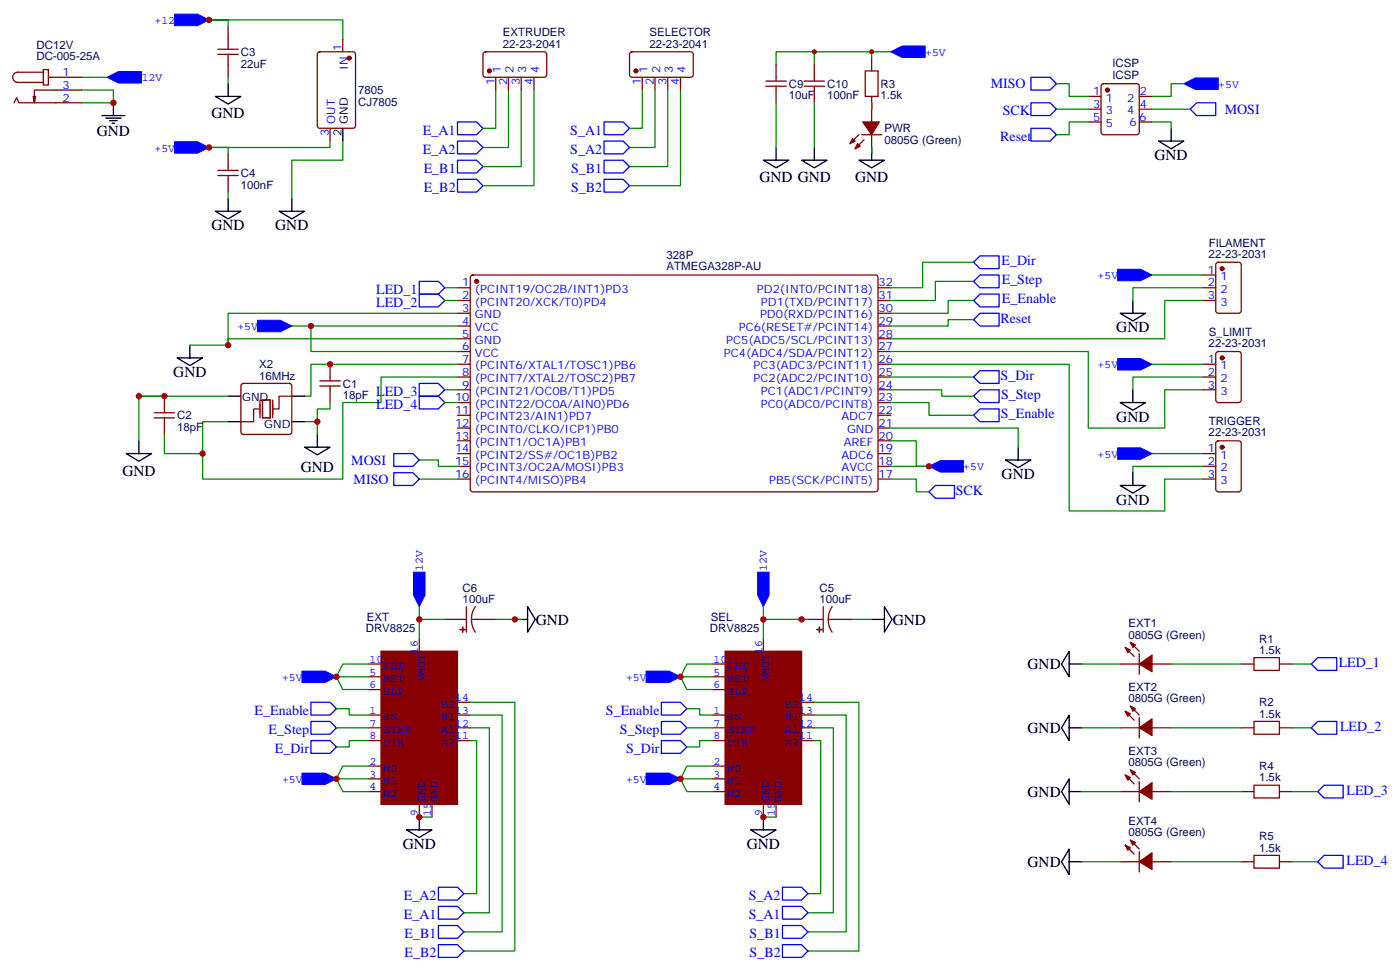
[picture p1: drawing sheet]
<svg xmlns="http://www.w3.org/2000/svg" width="388mm" height="269mm" viewBox="0 0 388 269" stroke-linecap="round" stroke-linejoin="round" font-family="sans-serif">
<g fill="none" stroke="#000" stroke-width=".35">
<path d="M28.2 32h6.4M29.3 32.7h4.2M30.3 33.4h2.2M31 34.1h.7M31.4 28.4v3.6M59.6 26.7h7.1l-3.6 2.1zM63.1 23.1v3.6M94.9 35.5v3.5M320.7 39h7l-3.5 2.1zM324.2 35.5v3.5M59.6 58.4h7.1l-3.6 2.1zM63.1 54.9v3.5"/>
<path d="M77.3 58.4h7l-3.5 2.1zM80.8 54.9v3.5M211.3 44.3h7.1l-3.6 2.1zM214.8 40.8v3.5M221.9 44.3h7.1l-3.6 2.1zM225.4 40.8v3.5M237.8 44.3h7l-3.5 2.1zM241.3 40.8v3.5M49 99h7.1l-3.5 2.1zM52.6 95.5v3.5M310.1 86.6h7l-3.5 2.2zM313.6 83.1v3.5"/>
<path d="M63.1 116.6h3.6M63.1 109.6h3.6M80.8 116.6h3.5M80.8 109.6h3.5M310.1 111.3h7l-3.5 2.2zM313.6 107.8v3.5M34.9 125.4h7.1l-3.5 2.2zM38.5 121.9v3.5M84.3 123.7h7.1l-3.6 2.1zM87.8 120.2v3.5M278.3 127.2h7.1l-3.5 2.1zM281.9 123.7v3.5"/>
<path d="M310.1 134.3h7l-3.5 2.1zM313.6 130.7v3.6M142.5 171.3h3.5M146 167.8l2.2 3.5-2.2 3.5zM241.3 171.3h3.5M244.8 167.8l2.1 3.5-2.1 3.5zM296 180.1v7.1l-2.1-3.5zM296 197.8v7l-2.1-3.5zM296 183.7h3.5M296 215.4v7.1l-2.1-3.6zM296 201.3h3.5M296 218.9h3.5"/>
<path d="M112.5 229.5h7.1l-3.5 2.1zM116.1 226v3.5M207.8 229.5h7l-3.5 2.1zM211.3 226v3.5M296 234.8v7.1l-2.1-3.6zM296 238.3h3.5"/>
</g>
<g fill="none" stroke="#008700" stroke-width=".35">
<path d="M63.1 7.3v-1.8h-5.2h37v5.3M225.4 14.3v3.6M241.3 14.3v1.8M246.6 14.3h-31.8v3.6M22.6 24.9h8.8v3.5h-8.8M22.6 21.4h7M63.1 21.4v1.7M91.4 39v1.8h-33.5h5.2v1.7M94.9 39v5.3h-14.1v10.6M137.2 24.9v10.6h-3.5M140.8 24.9v15.9h-7.1M144.3 24.9v21.2h-10.6"/>
<path d="M147.8 24.9v26.5h-14.1M177.8 24.9v10.6h-3.5M181.3 24.9v15.9h-7M184.9 24.9v21.2h-10.6M188.4 24.9v26.5h-14.1M214.8 28.4v12.4M225.4 28.4v12.4M241.3 28.4v1.8M292.5 23.1h3.5v3.6h5.3M292.5 30.2h8.8M301.3 33.7h-5.3v3.6h-3.5M318.9 33.7h5.3v1.8"/>
<path d="M318.9 30.2h10.6M327.7 23.1h-3.5v3.6h-5.3M63.1 53.1v1.8M241.3 40.8v1.7M123.1 79.6h3.5M269.5 72.5h-14.1v7.1h-8.8M269.5 77.8h-10.6v5.3h-12.3M318.9 76.1h14.1M333 79.6h-19.4v3.5M80.8 90.2h45.8M86.1 90.2v7h40.5M123.1 83.1h3.5"/>
<path d="M126.6 86.6h-63.5v8.9h-10.5M126.6 93.7h-63.5v1.8M246.6 97.2h54.7v21.2h21.1v-10.6h10.6M269.5 83.1h-7v3.5h-15.9M269.5 88.4h-7v1.8h-15.9M333 83.1h-10.6v10.6h-75.8M38.5 109.6h24.6M45.5 109.6h-7v12.3M84.3 116.6h3.5v3.6M91.4 111.3v1.8h-3.6v3.5M123.1 107.8h3.5M123.1 111.3h3.5"/>
<path d="M126.6 100.8h-40.5v8.8h-1.8M126.6 104.3h-21.1v7h-10.6v21.2h-38.8v-15.9h7M246.6 118.4h35.3v5.3M246.6 111.3h10.6v3.6h12.3M246.6 107.8h14.1v1.8h8.8M246.6 100.8h49.4v40.5h26.4v-8.8h10.6M246.6 104.3h22.9M318.9 100.8h14.1M333 104.3h-19.4v3.5M45.5 120.2v5.2h10.6M116.1 127.2h5.3v1.8h5.2M116.1 132.5h10.5"/>
<path d="M246.6 121.9h7v7.1h3.6h-10.6M246.6 132.5h7v3.5h3.6M318.9 125.4h14.1M333 129h-19.4v1.7M116.1 167.8v8.8M116.1 171.3h7M137.2 171.3h7.1M211.3 167.8v8.8M211.3 171.3h12.4M236 171.3h5.3M93.1 196h3.6v1.8h5.3M93.1 187.2h8.9"/>
<path d="M102 183.7h-7.1l-1.8 3.5 1.8 3.5h7.1M130.2 194.2h12.3v68.8h-14.1M130.2 197.8h8.8v59.9h-10.6M188.4 187.2h8.8M190.1 196h3.6v1.8h3.5M197.2 183.7h-7.1l-1.7 3.5 1.7 3.5h7.1M225.4 194.2h12.4v68.8h-14.1M225.4 197.8h8.8v59.9h-10.5M299.5 183.7h10.6M324.2 183.7h19.4M357.7 183.7h5.3M93.1 215.4h8.9"/>
<path d="M93.1 201.3h8.9M102 211.9h-7.1l-1.8 3.5 1.8 3.5h7.1M102 204.8h-5.3v1.8h-3.6M130.2 204.8h1.7v42.4h-3.5M130.2 201.3h5.3v51.1h-7.1M188.4 215.4h8.8M190.1 201.3h7.1M197.2 211.9h-7.1l-1.7 3.5 1.7 3.5h7.1M197.2 204.8h-3.5v1.8h-3.6M225.4 204.8h1.8v42.4h-3.5M225.4 201.3h5.3v51.1h-7M299.5 201.3h10.6"/>
<path d="M299.5 218.9h10.6M324.2 201.3h19.4M324.2 218.9h19.4M357.7 201.3h5.3M357.7 218.9h7.1M116.1 226h3.5M211.3 226h3.5M299.5 238.3h10.6M324.2 238.3h19.4M357.7 238.3h7.1"/>
</g>
<g fill="none" stroke="#870000" stroke-width=".35">
<path d="M12 19.3h1.4v4.2h-1.4zM12 20h-7.1a1.41 1.41 0 0 0-1.4 1.4 1.41 1.41 0 0 0 1.4 1.4h7.1M60.3 15h5.7M60.3 13.6h5.7M63.1 7.3v6.3M63.1 15v6.4M88.1 14.5l.4-.2h9.2l.7 .5v20l-.4 .6-9.5 .1-.6-.5-.1-20zM94.9 10.8v3.5M133.9 14.5l.5-.2 16.5 .1 .4 .6v5.9l-.7 .5-16.5-.1-.4-.6v-5.7zM174.5 14.5l.5-.2 16.5 .1 .4 .6-.1 5.9-.6 .5-16.5-.1-.4-.6v-5.7zM214.8 17.9v4.5M225.4 17.9v4.5"/>
<path d="M239.5 19.6h3.6v7.1h-3.6zM241.3 16.1v3.5M3.9 28.4l.7-1.4 .7 1.4h17.3M9.9 26.7l-.4 1.7M13.4 21.4h9.2M22.6 24.9h-13.1v3.5l-.3-1.7M91.4 35.5v3.5M137.2 21.4v3.5M140.8 21.4v3.5M144.3 21.4v3.5M147.8 21.4v3.5M177.8 21.4v3.5"/>
<path d="M181.3 21.4v3.5M184.9 21.4v3.5M188.4 21.4v3.5M212 23.8h5.7M212 22.4h5.7M214.8 23.8v4.6M222.6 23.8h5.6M222.6 22.4h5.6M225.4 23.8v4.6M237.8 37.3l-2.5 2.4M238.5 37.3h5.6M239.2 38.7l-2.5 2.4"/>
<path d="M241.3 26.7v7M241.3 37.3v5.2M301.3 26.7h3.5M301.3 30.2h3.5M301.3 33.7h3.5M305 23.3l.5-.2h9.2l.5 .2 .2 .5v12.7l-.3 .5-.4 .3h-9.2l-.5-.3-.2-.5v-12.7zM315.4 26.7h3.5M315.4 30.2h3.5M315.4 33.7h3.5M60.3 48.5h5.7M60.3 47.1h5.7M63.1 42.5v4.6"/>
<path d="M63.1 48.5v4.6M126.6 79.6h3.6M130.4 76.3l.5-.2h111.7l.5 .7-.1 58.8-.6 .4h-111.8l-.4-.7v-58.5zM243.1 79.6h3.5M333 79.6h3.5M333 76.1h3.5M336.8 72.7l.5-.2h5.6l.7 .5v12.9l-.5 .7h-5.8l-.7-.4-.1-13zM126.6 83.1h3.6M126.6 86.6h3.6M126.6 90.2h3.6M126.6 93.7h3.6M126.6 97.2h3.6"/>
<path d="M243.1 83.1h3.5M243.1 86.6h3.5M243.1 90.2h3.5M243.1 93.7h3.5M243.1 97.2h3.5M333 83.1h3.5M336.8 97.4l.5-.2h5.6l.7 .5v12.9l-.5 .7h-5.8l-.7-.4-.1-13zM42.7 115.6h5.6M42.7 114.2h5.6M45.5 109.6v4.6M45.5 115.6v4.6M66.9 106.3l.5-.3h12.7l.5 .3 .2 .5v12.7l-.2 .4-.5 .3h-12.7l-.5-.3-.2-.4v-12.7z"/>
<path d="M88.5 106.8h5.7M88.5 105.3h5.7M91.4 100.8v4.5M91.4 106.8v4.5M126.6 100.8h3.6M126.6 104.3h3.6M126.6 107.8h3.6M126.6 111.3h3.6M126.6 114.9h3.6M126.6 118.4h3.6M243.1 100.8h3.5M243.1 104.3h3.5"/>
<path d="M243.1 107.8h3.5M243.1 111.3h3.5M243.1 114.9h3.5M243.1 118.4h3.5M333 100.8h3.5M333 104.3h3.5M333 107.8h3.5M126.6 121.9h3.6M126.6 125.4h3.6M126.6 129h3.6M126.6 132.5h3.6M243.1 121.9h3.5"/>
<path d="M243.1 125.4h3.5M243.1 129h3.5M243.1 132.5h3.5M333 125.4h3.5M333 129h3.5M333 132.5h3.5M336.8 122.1l.5-.2h5.6l.7 .5v12.9l-.5 .7h-5.8l-.7-.4-.1-13zM116.1 176.6v3.5M123.1 171.3h6M129.1 167.8v7M130.5 171.3l.3 1.9 .8 1.6M130.5 171.3h6.7"/>
<path d="M131.6 167.8l-.8 1.7-.3 1.8M211.3 176.6v3.5M221.9 171.3h6M227.9 167.8v7M229.3 171.3l.2 1.9 .9 1.6M229.3 171.3h6.7M230.4 167.8l-.9 1.7-.2 1.8M311.5 179.1l2.5 2.4M312.9 177.7l2.5 2.4M102 183.7h3.5M102 197.8h3.5M102 187.2h3.5"/>
<path d="M102 190.7h3.5M126.6 194.2h3.6M126.6 197.8h3.6M197.2 183.7h3.5M197.2 197.8h3.5M197.2 187.2h3.5M197.2 190.7h3.5M221.9 194.2h3.5M221.9 197.8h3.5M310.1 183.7h5.3M311.5 196.7l2.5 2.5M312.9 195.3l2.5 2.5"/>
<path d="M315.4 180.8v5.7M315.4 198.5v5.6M318.9 183.7h5.3M343.6 183.7h3.5M347.1 181.9h7.1v3.5h-7.1zM347.1 199.5h7.1v3.6h-7.1zM354.2 183.7h3.5M102 201.3h3.5M102 204.8h3.5M102 211.9h3.5M102 215.4h3.5M102 218.9h3.5"/>
<path d="M126.6 201.3h3.6M126.6 204.8h3.6M197.2 201.3h3.5M197.2 204.8h3.5M197.2 211.9h3.5M197.2 215.4h3.5M197.2 218.9h3.5M221.9 201.3h3.5M221.9 204.8h3.5M310.1 201.3h5.3M310.1 218.9h5.3M311.5 214.3l2.5 2.5"/>
<path d="M312.9 212.9l2.5 2.5M315.4 216.1v5.7M318.9 201.3h5.3M318.9 218.9h5.3M343.6 201.3h3.5M343.6 218.9h3.5M347.1 217.2h7.1v3.5h-7.1zM354.2 201.3h3.5M354.2 218.9h3.5M116.1 222.5v3.5M119.6 222.5v3.5M211.3 222.5v3.5"/>
<path d="M214.8 222.5v3.5M310.1 238.3h5.3M311.5 233.8l2.5 2.4M312.9 232.3l2.5 2.5M315.4 235.5v5.7M318.9 238.3h5.3M343.6 238.3h3.5M347.1 236.6h7.1v3.5h-7.1zM354.2 238.3h3.5"/>
</g>
<g fill="#00f" stroke="#00f" stroke-width=".28">
<path d="M48.3 39.2h6.4l3.2 1.6-3.2 1.6h-6.4z"/>
<path d="M48.3 3.9h6.4l3.2 1.6-3.2 1.6h-6.4z"/>
<path d="M71.3 88.6h6.3l3.2 1.6-3.2 1.6h-6.3z"/>
<path d="M257.2 129l3.1-1.6h6.4v3.2h-6.4z"/>
<path d="M114.5 158.3h3.2v6.3l-1.6 3.2-1.6-3.2z"/>
<path d="M209.7 158.3h3.2v6.3l-1.6 3.2-1.6-3.2z"/>
<path d="M178.9 213.8h6.3l3.2 1.6-3.2 1.6h-6.3z"/>
<path d="M83.6 213.8h6.4l3.1 1.6-3.1 1.6h-6.4z"/>
<path d="M83.6 185.6h6.4l3.1 1.6-3.1 1.6h-6.4z"/>
<path d="M178.9 185.6h6.3l3.2 1.6-3.2 1.6h-6.3z"/>
<path d="M246.6 14.3l3.2-1.6h6.3v3.2h-6.3z"/>
<path d="M327.7 23.1l3.2-1.5h6.4v3.1h-6.4z"/>
<path d="M29.6 21.4l3.2-1.6h6.4v3.2h-6.4z"/>
<path d="M309.4 74.5h6.3l3.2 1.6-3.2 1.5h-6.3z"/>
<path d="M309.4 99.2h6.3l3.2 1.6-3.2 1.5h-6.3z"/>
<path d="M309.4 123.9h6.3l3.2 1.5-3.2 1.6h-6.3z"/>
</g>
<g fill="#870000" stroke="#870000" stroke-width=".35">
<path d="M105.5 180.1h21.1v42.4h-21.1z"/>
<path d="M200.7 180.1h21.2v42.4h-21.2z"/>
<path d="M226.8 173.4l.1 1.4z"/>
<path d="M226.1 174.1h1.4z"/>
<path d="M128.1 173.4v1.4z"/>
<path d="M127.4 174.1h1.4z"/>
<path d="M237.4 39.7l.7 .7-1.4 .7z"/>
<path d="M236 38.3l.7 .7-1.4 .7z"/>
<path d="M238.8 33.7h4.6l-2.1 3.6z"/>
<path d="M311.5 179.1l1.4 .7-.7 .7z"/>
<path d="M312.9 177.7l1.4 .7-.7 .7z"/>
<path d="M315.4 183.7l3.5-2.5v4.6z"/>
<path d="M311.5 196.7l1.4 .7-.7 .7z"/>
<path d="M312.9 195.3l1.4 .7-.7 .7z"/>
<path d="M315.4 201.3l3.5-2.5v4.6z"/>
<path d="M311.5 214.3l1.4 .8-.7 .7z"/>
<path d="M312.9 212.9l1.4 .7-.7 .7z"/>
<path d="M315.4 218.9l3.5-2.4v4.6z"/>
<path d="M311.5 233.8l1.4 .7-.7 .7z"/>
<path d="M312.9 232.3l1.4 .7-.7 .8z"/>
<path d="M315.4 238.3l3.5-2.4v4.6z"/>
<circle cx="131.9" cy="77.8" r=".53"/>
<circle cx="306.6" cy="24.9" r=".53"/>
<circle cx="135.5" cy="19.6" r=".53"/>
<circle cx="176" cy="19.6" r=".53"/>
<circle cx="338.3" cy="74.3" r=".53"/>
<circle cx="338.3" cy="99" r=".53"/>
<circle cx="338.3" cy="123.7" r=".53"/>
<circle cx="96.7" cy="16.1" r=".53"/>
</g>
<g fill="none" stroke="#00f" stroke-width=".35">
<path d="M126.6 33.7h5.3l1.8 1.8-1.8 1.8h-5.3zM126.6 39h5.3l1.8 1.8-1.8 1.7h-5.3zM167.2 33.7h5.3l1.8 1.8-1.8 1.8h-5.3zM167.2 39h5.3l1.8 1.8-1.8 1.7h-5.3zM285.4 35.5h5.3l1.8 1.8-1.8 1.7h-5.3zM285.4 21.4h5.3l1.8 1.7-1.8 1.8h-5.3zM285.4 28.4h5.3l1.8 1.8-1.8 1.8h-5.3zM329.5 30.2l1.8-1.8h5.2v3.6h-5.2zM126.6 44.3h5.3l1.8 1.8-1.8 1.7h-5.3zM126.6 49.6h5.3l1.8 1.8-1.8 1.7h-5.3zM167.2 44.3h5.3l1.8 1.8-1.8 1.7h-5.3zM167.2 49.6h5.3l1.8 1.8-1.8 1.7h-5.3z"/>
<path d="M116.1 77.8h5.3l1.7 1.8-1.7 1.8h-5.3zM269.5 72.5l1.8-1.7h5.3v3.5h-5.3zM269.5 77.8l1.8-1.7h5.3v3.5h-5.3zM116.1 81.4h5.3l1.7 1.7-1.7 1.8h-5.3zM269.5 83.1l1.8-1.7h5.3v3.5h-5.3zM269.5 88.4l1.8-1.8h5.3v3.6h-5.3zM116.1 109.6h5.3l1.7 1.7-1.7 1.8h-5.3zM116.1 106h5.3l1.7 1.8-1.7 1.8h-5.3zM269.5 104.3l1.8-1.8h5.3v3.5h-5.3zM269.5 109.6l1.8-1.8h5.3v3.5h-5.3zM269.5 114.9l1.8-1.8h5.3v3.5h-5.3zM109 125.4h5.3l1.8 1.8-1.8 1.8h-5.3z"/>
<path d="M109 130.7h5.3l1.8 1.8-1.8 1.8h-5.3zM257.2 136l1.7-1.7h5.3v3.5h-5.3zM86.1 194.2h5.3l1.7 1.8-1.7 1.8h-5.3zM86.1 199.5h5.3l1.7 1.8-1.7 1.8h-5.3zM183.1 194.2h5.3l1.7 1.8-1.7 1.8h-5.3zM183.1 199.5h5.3l1.7 1.8-1.7 1.8h-5.3zM363 183.7l1.8-1.8h5.3v3.5h-5.3zM364.8 199.5h5.3v3.6h-5.3l-1.8-1.8zM86.1 204.8h5.3l1.7 1.8-1.7 1.8h-5.3zM183.1 204.8h5.3l1.7 1.8-1.7 1.8h-5.3zM364.8 218.9l1.7-1.7h5.3v3.5h-5.3zM364.8 238.3l1.7-1.7h5.3v3.5h-5.3z"/>
<path d="M121.4 256h5.2l1.8 1.7-1.8 1.8h-5.2zM121.4 245.4h5.2l1.8 1.8-1.8 1.7h-5.2zM121.4 250.7h5.2l1.8 1.7-1.8 1.8h-5.2zM216.6 256h5.3l1.8 1.7-1.8 1.8h-5.3zM216.6 245.4h5.3l1.8 1.8-1.8 1.7h-5.3zM216.6 250.7h5.3l1.8 1.7-1.8 1.8h-5.3zM121.4 261.3h5.2l1.8 1.7-1.8 1.8h-5.2zM216.6 261.3h5.3l1.8 1.7-1.8 1.8h-5.3z"/>
</g>
<path d="M71.6 113.1h-1.4v3.5h-3.5M72 110.6v5M72.7 110.6h2.1v5h-2.1zM75.5 110.6v5M80.8 109.6h-3.5v3.5h-1.8" fill="none" stroke="#870012" stroke-width=".35"/>
<g fill="#c00">
<circle cx="56.1" cy="125.4" r=".88"/>
<circle cx="142.5" cy="171.3" r=".88"/>
<circle cx="116.1" cy="171.3" r=".88"/>
<circle cx="211.3" cy="171.3" r=".88"/>
<circle cx="221.9" cy="171.3" r=".88"/>
<circle cx="116.1" cy="226" r=".88"/>
<circle cx="63.1" cy="95.5" r=".88"/>
<circle cx="86.1" cy="90.2" r=".88"/>
<circle cx="211.3" cy="226" r=".88"/>
<circle cx="241.3" cy="14.3" r=".71"/>
<circle cx="225.4" cy="14.3" r=".71"/>
<circle cx="257.2" cy="129" r=".88"/>
<circle cx="87.8" cy="116.6" r=".88"/>
<circle cx="31.4" cy="28.4" r=".88"/>
<circle cx="93.1" cy="187.2" r=".88"/>
<circle cx="93.1" cy="215.4" r=".88"/>
<circle cx="188.4" cy="215.4" r=".88"/>
<circle cx="188.4" cy="187.2" r=".88"/>
<circle cx="57.9" cy="40.8" r=".88"/>
<circle cx="57.9" cy="5.5" r=".88"/>
<circle cx="45.5" cy="109.6" r=".88"/>
<circle cx="38.5" cy="109.6" r=".88"/>
<circle cx="91.4" cy="100.8" r=".88"/>
</g>
<g font-size="4.2">
<text x="58.6" y="32.7">GND</text>
<text x="26.8" y="37.6">GND</text>
<text x="319.6" y="44.3">GND</text>
<text x="210.3" y="50.4">GND GND</text>
<text x="236.7" y="50.4">GND</text>
<text x="58.6" y="63.7">GND</text>
<text x="76.2" y="63.7">GND</text>
<text x="309" y="91.9">GND</text>
<text x="48" y="104.3">GND</text>
<text x="309" y="116.6">GND</text>
<text x="33.9" y="131.6">GND</text>
<text x="83.3" y="130.5">GND</text>
<text x="277.3" y="132.5">GND</text>
<text x="309" y="139.6">GND</text>
<text x="148.3" y="172.7">GND</text>
<text x="247.1" y="172.7">GND</text>
<text x="284.5" y="185.1">GND</text>
<text x="284.5" y="202.7">GND</text>
<text x="284.5" y="220.3">GND</text>
<text x="111.5" y="234.8">GND</text>
<text x="206.7" y="234.8">GND</text>
<text x="284.5" y="239.7">GND</text>
</g>
<g font-size="3.9" fill="#00f">
<text x="274.3" y="24.4">MISO</text>
<text x="277.6" y="31.9">SCK</text>
<text x="339" y="31.5">MOSI</text>
<text x="117.1" y="37.3">E_A1</text>
<text x="157.9" y="37.3">S_A1</text>
<text x="276.9" y="38.9">Reset</text>
<text x="117.1" y="42.5">E_A2</text>
<text x="117.3" y="47.8">E_B1</text>
<text x="157.9" y="42.5">S_A2</text>
<text x="158.1" y="47.8">S_B1</text>
<text x="117.3" y="53.1">E_B2</text>
<text x="158.1" y="53.1">S_B2</text>
<text x="277.2" y="73.3">E_Dir</text>
<text x="104.1" y="81.4">LED_1</text>
<text x="277.3" y="78.6">E_Step</text>
<text x="277.4" y="83.9">E_Enable</text>
<text x="104.1" y="84.9">LED_2</text>
<text x="276.9" y="89.3">Reset</text>
<text x="277" y="105">S_Dir</text>
<text x="104.1" y="113.1">LED_4</text>
<text x="104.1" y="109.6">LED_3</text>
<text x="277.1" y="110.3">S_Step</text>
<text x="277.1" y="115.6">S_Enable</text>
<text x="97.2" y="128.5">MOSI</text>
<text x="97.9" y="133.8">MISO</text>
<text x="264.6" y="136.9">SCK</text>
<text x="370.6" y="184.4">LED_1</text>
<text x="70.5" y="197.8">E_Enable</text>
<text x="167.7" y="197.8">S_Enable</text>
<text x="74.4" y="203.1">E_Step</text>
<text x="171.6" y="203.1">S_Step</text>
<text x="371" y="202.2">LED_2</text>
<text x="76.1" y="208.4">E_Dir</text>
<text x="173.3" y="208.4">S_Dir</text>
<text x="372.7" y="219.8">LED_3</text>
<text x="372.7" y="239.2">LED_4</text>
<text x="111.8" y="248.9">E_A2</text>
<text x="207.3" y="248.9">S_A2</text>
<text x="111.8" y="254.2">E_A1</text>
<text x="207.3" y="254.2">S_A1</text>
<text x="112" y="259.5">E_B1</text>
<text x="207.5" y="259.5">S_B1</text>
<text x="112" y="264.8">E_B2</text>
<text x="207.5" y="264.8">S_B2</text>
</g>
<g font-size="3.2" fill="#00f">
<text x="42.8" y="6.6">+12V</text>
<text x="94.5" y="14.1" transform="rotate(-90 94.5 14.1)">1</text>
<text x="256.1" y="15.4">+5V</text>
<text x="17.3" y="21">1</text>
<text x="37.3" y="22.5">+12V</text>
<text x="96.3" y="19.3" transform="rotate(-90 96.3 19.3)">IN</text>
<text x="136.9" y="23.6" transform="rotate(-90 136.9 23.6)">1</text>
<text x="138.6" y="20.1" transform="rotate(-90 138.6 20.1)">1</text>
<text x="140.4" y="23.6" transform="rotate(-90 140.4 23.6)">2</text>
<text x="142.2" y="20.1" transform="rotate(-90 142.2 20.1)">2</text>
<text x="143.9" y="23.6" transform="rotate(-90 143.9 23.6)">3</text>
<text x="145.7" y="20.1" transform="rotate(-90 145.7 20.1)">3</text>
<text x="147.5" y="23.6" transform="rotate(-90 147.5 23.6)">4</text>
<text x="149.2" y="20.1" transform="rotate(-90 149.2 20.1)">4</text>
<text x="177.4" y="23.6" transform="rotate(-90 177.4 23.6)">1</text>
<text x="179.2" y="20.1" transform="rotate(-90 179.2 20.1)">1</text>
<text x="181" y="23.6" transform="rotate(-90 181 23.6)">2</text>
<text x="182.7" y="20.1" transform="rotate(-90 182.7 20.1)">2</text>
<text x="184.5" y="23.6" transform="rotate(-90 184.5 23.6)">3</text>
<text x="186.3" y="20.1" transform="rotate(-90 186.3 20.1)">3</text>
<text x="188" y="23.6" transform="rotate(-90 188 23.6)">4</text>
<text x="189.8" y="20.1" transform="rotate(-90 189.8 20.1)">4</text>
<text x="17.3" y="28.1">2</text>
<text x="17.3" y="24.6">3</text>
<text x="302.6" y="26.3">1</text>
<text x="302.6" y="29.8">3</text>
<text x="306.1" y="28.1">1</text>
<text x="312.1" y="28.1">2</text>
<text x="315.6" y="26.3">2</text>
<text x="315.6" y="29.8">4</text>
<text x="337.3" y="24.3">+5V</text>
<text x="92.8" y="34.2" transform="rotate(-90 92.8 34.2)">OUT</text>
<text x="302.6" y="33.4">5</text>
<text x="306.1" y="31.6">3</text>
<text x="306.1" y="35.1">5</text>
<text x="312.1" y="31.6">4</text>
<text x="312.7" y="34.8">6</text>
<text x="315.4" y="33.4">6</text>
<text x="42.8" y="41.9">+5V</text>
<text x="91" y="37.7" transform="rotate(-90 91 37.7)">3</text>
<text x="303.9" y="77.2">+5V</text>
<text x="334.4" y="75.7">1</text>
<text x="337.9" y="77.5">1</text>
<text x="128" y="79.2">1</text>
<text x="128" y="82.8">2</text>
<text x="131.5" y="81">(PCINT19/OC2B/INT1)PD3</text>
<text x="209.5" y="81">PD2(INT0/PCINT18)</text>
<text x="243.2" y="82.8">31</text>
<text x="243.2" y="79.2">32</text>
<text x="334.4" y="79.2">2</text>
<text x="334.4" y="82.8">3</text>
<text x="337.9" y="81">2</text>
<text x="128" y="86.3">3</text>
<text x="128" y="89.8">4</text>
<text x="131.5" y="84.5">(PCINT20/XCK/T0)PD4</text>
<text x="131.5" y="88.1">GND</text>
<text x="210.4" y="88.1">PD0(RXD/PCINT16)</text>
<text x="210.7" y="84.5">PD1(TXD/PCINT17)</text>
<text x="243.2" y="89.8">29</text>
<text x="243.2" y="86.3">30</text>
<text x="337.9" y="84.5">3</text>
<text x="65.7" y="91.3">+5V</text>
<text x="128" y="93.3">5</text>
<text x="131.5" y="91.6">VCC</text>
<text x="131.5" y="95.1">GND</text>
<text x="201" y="95.1">PC5(ADC5/SCL/PCINT13)</text>
<text x="204.5" y="91.6">PC6(RESET#/PCINT14)</text>
<text x="243.2" y="93.3">28</text>
<text x="128" y="96.9">6</text>
<text x="128" y="100.4">7</text>
<text x="131.5" y="98.6">VCC</text>
<text x="200.4" y="98.6">PC4(ADC4/SDA/PCINT12)</text>
<text x="243.2" y="100.4">26</text>
<text x="243.2" y="96.9">27</text>
<text x="303.9" y="101.9">+5V</text>
<text x="334.4" y="100.4">1</text>
<text x="128" y="103.9">8</text>
<text x="128" y="107.5">9</text>
<text x="131.5" y="102.2">(PCINT6/XTAL1/TOSC1)PB6</text>
<text x="131.5" y="105.7">(PCINT7/XTAL2/TOSC2)PB7</text>
<text x="208.6" y="105.7">PC2(ADC2/PCINT10)</text>
<text x="208.6" y="102.2">PC3(ADC3/PCINT11)</text>
<text x="243.2" y="107.5">24</text>
<text x="243.2" y="103.9">25</text>
<text x="334.4" y="103.9">2</text>
<text x="334.4" y="107.5">3</text>
<text x="337.9" y="102.2">1</text>
<text x="337.9" y="105.7">2</text>
<text x="126" y="111">10</text>
<text x="131.5" y="109.2">(PCINT21/OC0B/T1)PD5</text>
<text x="131.5" y="112.7">(PCINT22/OC0A/AIN0)PD6</text>
<text x="210.6" y="112.7">PC0(ADC0/PCINT8)</text>
<text x="210.6" y="109.2">PC1(ADC1/PCINT9)</text>
<text x="243.2" y="111">23</text>
<text x="337.9" y="109.2">3</text>
<text x="126" y="114.5">11</text>
<text x="126" y="118">12</text>
<text x="131.5" y="116.3">(PCINT23/AIN1)PD7</text>
<text x="131.5" y="119.8">(PCINT0/CLKO/ICP1)PB0</text>
<text x="232.9" y="116.3">ADC7</text>
<text x="234.5" y="119.8">GND</text>
<text x="243.2" y="118">21</text>
<text x="243.2" y="114.5">22</text>
<text x="126" y="121.6">13</text>
<text x="126" y="125.1">14</text>
<text x="131.5" y="123.3">(PCINT1/OC1A)PB1</text>
<text x="233.6" y="123.3">AREF</text>
<text x="243.2" y="125.1">19</text>
<text x="243.2" y="121.6">20</text>
<text x="334.4" y="125.1">1</text>
<text x="126" y="128.6">15</text>
<text x="131.5" y="126.9">(PCINT2/SS#/OC1B)PB2</text>
<text x="131.5" y="130.4">(PCINT3/OC2A/MOSI)PB3</text>
<text x="232.9" y="126.9">ADC6</text>
<text x="233" y="130.4">AVCC</text>
<text x="243.2" y="128.6">18</text>
<text x="266.7" y="130">+5V</text>
<text x="303.9" y="126.6">+5V</text>
<text x="334.4" y="128.6">2</text>
<text x="337.9" y="126.9">1</text>
<text x="337.9" y="130.4">2</text>
<text x="126" y="132.2">16</text>
<text x="131.5" y="133.9">(PCINT4/MISO)PB4</text>
<text x="212.9" y="133.9">PB5(SCK/PCINT5)</text>
<text x="243.2" y="132.2">17</text>
<text x="334.4" y="132.2">3</text>
<text x="337.9" y="133.9">3</text>
<text x="117" y="159.9" transform="rotate(-90 117 159.9)">+12V</text>
<text x="212.3" y="159.9" transform="rotate(-90 212.3 159.9)">+12V</text>
<text x="102.3" y="183.3">10</text>
<text x="106.2" y="185.2">FLT</text>
<text x="115.7" y="180.8" transform="rotate(-90 115.7 180.8)">16</text>
<text x="197.6" y="183.3">10</text>
<text x="201.4" y="185.2">FLT</text>
<text x="211" y="180.8" transform="rotate(-90 211 180.8)">16</text>
<text x="78.1" y="188.3">+5V</text>
<text x="102.3" y="186.8">5</text>
<text x="102.3" y="190.4">6</text>
<text x="106.2" y="188.7">RST</text>
<text x="117.6" y="188.5" transform="rotate(-90 117.6 188.5)">VMOT</text>
<text x="173.3" y="188.3">+5V</text>
<text x="197.6" y="186.8">5</text>
<text x="197.6" y="190.4">6</text>
<text x="201.4" y="188.7">RST</text>
<text x="212.8" y="188.5" transform="rotate(-90 212.8 188.5)">VMOT</text>
<text x="102.3" y="197.4">1</text>
<text x="106.2" y="192.2">SLP</text>
<text x="122.1" y="195.7">B2</text>
<text x="126" y="193.9">14</text>
<text x="126" y="197.4">13</text>
<text x="197.6" y="197.4">1</text>
<text x="201.4" y="192.2">SLP</text>
<text x="217.4" y="195.7">B2</text>
<text x="221.3" y="193.9">14</text>
<text x="221.3" y="197.4">13</text>
<text x="102.3" y="200.9">7</text>
<text x="106.2" y="199.3">EN</text>
<text x="106.2" y="202.8">STEP</text>
<text x="122.1" y="199.3">B1</text>
<text x="122.1" y="202.8">A1</text>
<text x="126" y="200.9">12</text>
<text x="197.6" y="200.9">7</text>
<text x="201.4" y="199.3">EN</text>
<text x="201.4" y="202.8">STEP</text>
<text x="217.4" y="199.3">B1</text>
<text x="217.4" y="202.8">A1</text>
<text x="221.3" y="200.9">12</text>
<text x="102.3" y="204.5">8</text>
<text x="106.2" y="206.3">DIR</text>
<text x="122.1" y="206.3">A2</text>
<text x="126" y="204.5">11</text>
<text x="197.6" y="204.5">8</text>
<text x="201.4" y="206.3">DIR</text>
<text x="217.4" y="206.3">A2</text>
<text x="221.3" y="204.5">11</text>
<text x="102.3" y="211.5">2</text>
<text x="102.3" y="215.1">3</text>
<text x="106.2" y="213.4">M0</text>
<text x="197.6" y="211.5">2</text>
<text x="197.6" y="215.1">3</text>
<text x="201.4" y="213.4">M0</text>
<text x="78.1" y="216.5">+5V</text>
<text x="102.3" y="218.6">4</text>
<text x="106.2" y="216.9">M1</text>
<text x="106.2" y="220.4">M2</text>
<text x="117.6" y="221.8" transform="rotate(-90 117.6 221.8)">GND</text>
<text x="121.1" y="221.8" transform="rotate(-90 121.1 221.8)">GND</text>
<text x="173.3" y="216.5">+5V</text>
<text x="197.6" y="218.6">4</text>
<text x="201.4" y="216.9">M1</text>
<text x="201.4" y="220.4">M2</text>
<text x="212.8" y="221.8" transform="rotate(-90 212.8 221.8)">GND</text>
<text x="216.3" y="221.8" transform="rotate(-90 216.3 221.8)">GND</text>
<text x="115.7" y="225.6" transform="rotate(-90 115.7 225.6)">9</text>
<text x="119.2" y="225.6" transform="rotate(-90 119.2 225.6)">15</text>
<text x="211" y="225.6" transform="rotate(-90 211 225.6)">9</text>
<text x="214.5" y="225.6" transform="rotate(-90 214.5 225.6)">15</text>
</g>
<g font-size="3.2" fill="#000080">
<text x="139.2" y="10">EXTRUDER</text>
<text x="179.8" y="10">SELECTOR</text>
<text x="10.1" y="16.6">DC-005-25A</text>
<text x="10.1" y="13.4">DC12V</text>
<text x="66.7" y="15.5">C3</text>
<text x="139.2" y="13.3">22-23-2041</text>
<text x="179.8" y="13.3">22-23-2041</text>
<text x="66.7" y="18.7">22uF</text>
<text x="308" y="21.9">ICSP</text>
<text x="308" y="18.6">ICSP</text>
<text x="99.1" y="29.2">CJ7805</text>
<text x="99.1" y="26">7805</text>
<text x="218.4" y="27.4">10uF</text>
<text x="218.4" y="24.3">C9</text>
<text x="229" y="27.4">100nF</text>
<text x="229" y="24.3">C10</text>
<text x="243.8" y="27.4">1.5k</text>
<text x="243.8" y="24.3">R3</text>
<text x="244.8" y="39.8">0805G (Green)</text>
<text x="244.8" y="36.6">PWR</text>
<text x="66.7" y="52.2">100nF</text>
<text x="66.7" y="49">C4</text>
<text x="184.5" y="71.7">328P</text>
<text x="334.6" y="71.3">22-23-2031</text>
<text x="334.6" y="68.2">FILAMENT</text>
<text x="184.5" y="74.8">ATMEGA328P-AU</text>
<text x="334.6" y="96">22-23-2031</text>
<text x="334.6" y="92.9">S_LIMIT</text>
<text x="71.7" y="101.8">X2</text>
<text x="71.7" y="105">16MHz</text>
<text x="94.9" y="107.2">C1</text>
<text x="94.9" y="110.3">18pF</text>
<text x="49" y="119.2">18pF</text>
<text x="49" y="116">C2</text>
<text x="334.6" y="117.6">TRIGGER</text>
<text x="334.6" y="120.6">22-23-2031</text>
<text x="128.1" y="166.7">100uF</text>
<text x="128.1" y="163.6">C6</text>
<text x="226.8" y="166.7">100uF</text>
<text x="226.8" y="163.6">C5</text>
<text x="101.5" y="171.8">EXT</text>
<text x="196.8" y="171.8">SEL</text>
<text x="312.4" y="173.5">EXT1</text>
<text x="101.2" y="174.8">DRV8825</text>
<text x="196.5" y="174.8">DRV8825</text>
<text x="312.4" y="176.6">0805G (Green)</text>
<text x="348.6" y="177.8">R1</text>
<text x="348.6" y="180.8">1.5k</text>
<text x="312.4" y="191.2">EXT2</text>
<text x="312.4" y="194.2">0805G (Green)</text>
<text x="348.6" y="195.4">R2</text>
<text x="348.6" y="198.5">1.5k</text>
<text x="312.4" y="208.8">EXT3</text>
<text x="312.4" y="211.9">0805G (Green)</text>
<text x="348.6" y="213">R4</text>
<text x="348.6" y="216.1">1.5k</text>
<text x="312.4" y="231.3">0805G (Green)</text>
<text x="312.4" y="228.2">EXT4</text>
<text x="348.6" y="232.4">R5</text>
<text x="348.6" y="235.5">1.5k</text>
</g>
<g font-size="3.2">
<text x="96.3" y="34.2" transform="rotate(-90 96.3 34.2)">GND</text>
<text x="94.5" y="37.7" transform="rotate(-90 94.5 37.7)">2</text>
<text x="67" y="111">GND</text>
<text x="73.2" y="118.4">GND</text>
</g>
</svg>
